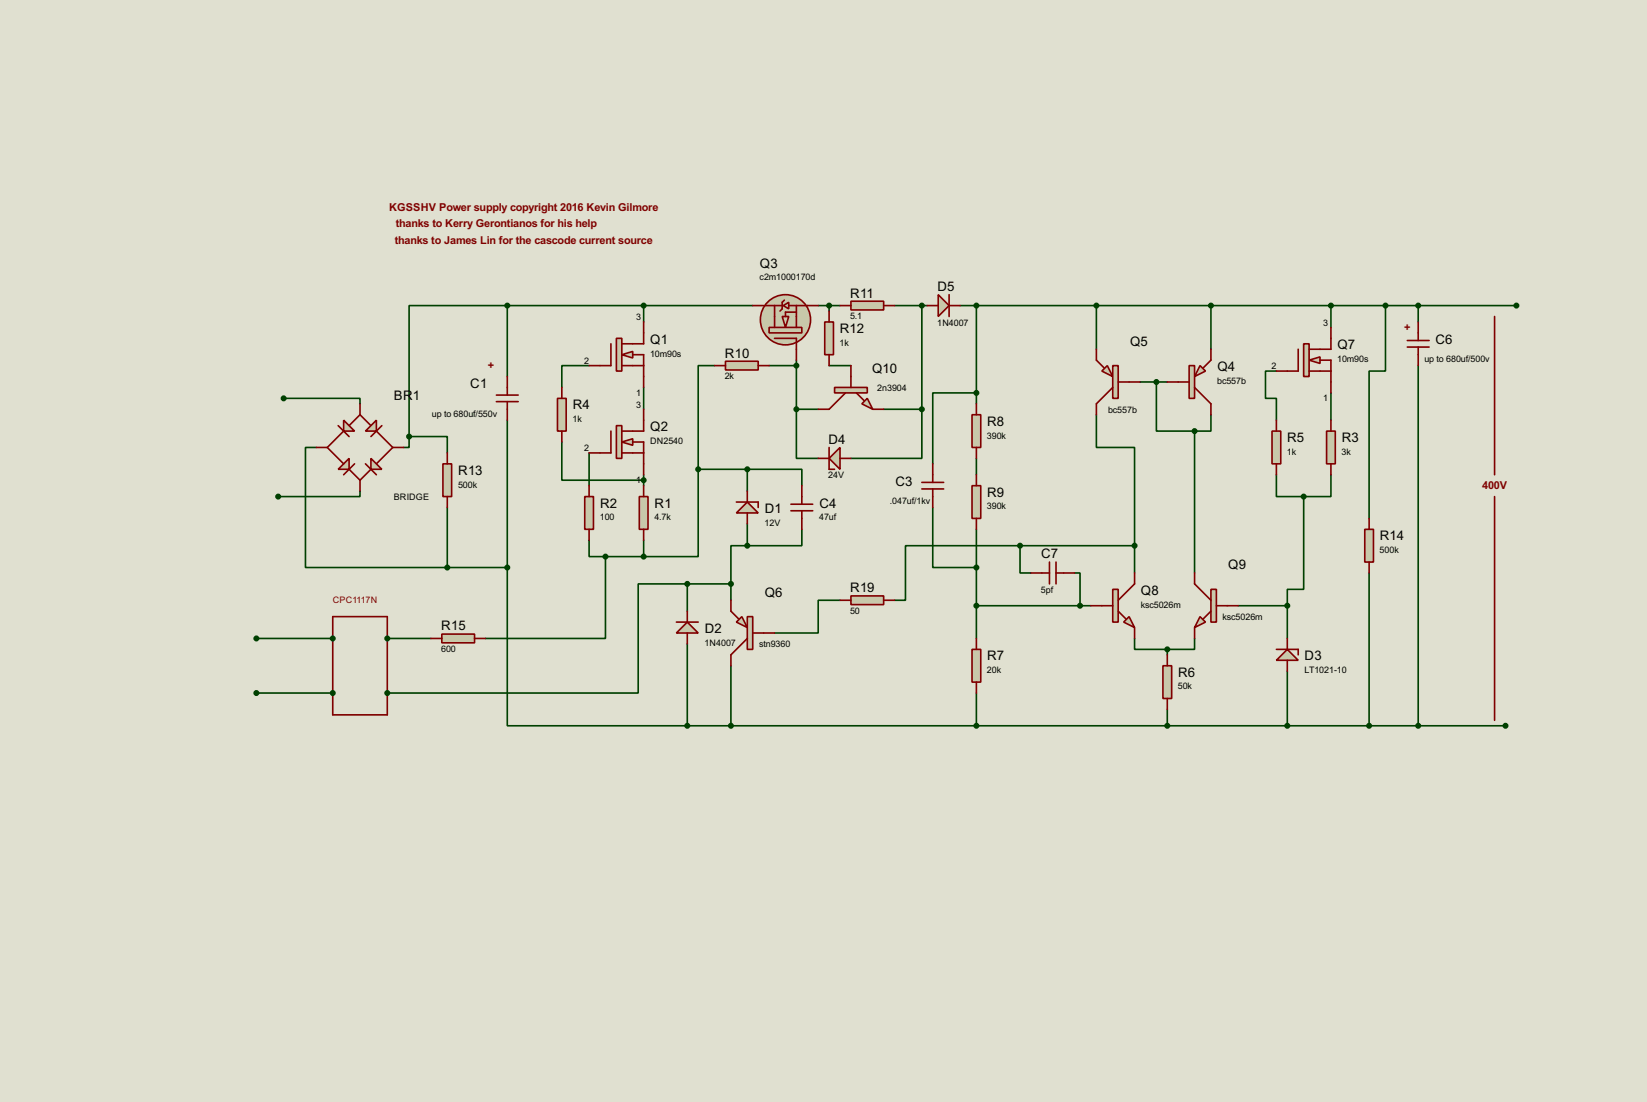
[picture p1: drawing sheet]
<svg xmlns="http://www.w3.org/2000/svg" width="383mm" height="256mm" viewBox="0 0 383 256" stroke-linecap="round" stroke-linejoin="round" font-family="sans-serif">
<path d="M0 0h383.5v256.5h-383.5z" fill="#e0e0d0"/>
<g fill="none" stroke="#004000" stroke-width=".38">
<path d="M118.1 71.1h-22.9v30.5M118.1 71.1h57.2M118.1 71.1v16.5M149.9 71.1v3.8M190.5 71.1h5.1M193 71.1v1.3M208.3 71.1h7.6M214.6 71.1v24.1M223.5 71.1h129.6M227.3 71.1v22.9M255.3 71.1v10.2M281.9 71.1v10.2"/>
<path d="M309.9 71.1v5.1M322.6 71.1v15.3h-3.8v34.2M330.2 71.1v3.8M66 92.7h17.8v1.3M118.1 97.8v34.3M137.2 85.1h-6.4v5.1M149.9 90.2v5M166.4 85.1h-3.8v24.1M179.1 85.1h6.3M185.4 95.2v11.5h5.1M185.4 83.8v11.4M185.4 95.2h5.1"/>
<path d="M193 85.1h5.1M205.7 95.2h8.9M214.6 95.2v11.5h-16.5M227.3 91.4h-10.1v16.5M255.3 96.5v7.6h8.9v22.9M265.4 88.9h6.4M269.2 88.9v11.4h8.9M281.9 96.5v3.8h-3.8M297.2 86.4h-2.6v6.3h2.6v5.1M309.9 91.4v6.4M330.2 85.1v83.8M73.7 104.1h-2.6v28h33"/>
<path d="M83.8 114.3v1.3h-19M95.2 101.6v2.5h-1.2M95.2 101.6h8.9v3.8M104.1 118.1v14M130.8 102.9v8.9h19.1M137.2 105.4v7.6M149.9 110.5v2.5M162.6 109.2v20.3h-12.7M162.6 109.2h11.4M174 109.2h12.7v3.8M174 109.2v5.1M217.2 118.1v14h10.1"/>
<path d="M227.3 106.7v3.8M278.1 100.3v33M297.2 110.5v5.1h6.3M303.5 115.6v21.6h-3.8v3.8M309.9 110.5v5.1h-6.4M104.1 132.1h14M118.1 132.1v36.8h41.9M137.2 125.7v3.8h3.8M141 129.5v19.1h-28M141 129.5h8.9M149.9 125.7v3.8M160 135.9h-11.4v25.4h-58.4"/>
<path d="M160 135.9v6.3M160 135.9h10.2M170.2 135.9v3.8M174 127h-3.8v8.9M174 121.9v5.1M186.7 123.2v3.8h-12.7M195.6 139.7h-5.1v7.6h-10.2M227.3 123.2v25.4M237.5 127h-26.7v12.7h-2.5M237.5 127v6.3h2.5M237.5 127h26.7M250.2 133.3h1.3v7.7"/>
<path d="M264.2 127v6.3M318.8 133.3v35.6M59.7 148.6h17.8M90.2 148.6h10.1M160 149.9v19M170.2 154.9v14M227.3 141h26.7M264.2 148.6v2.5h7.6M271.8 151.1v1.3M278.1 148.6v2.5h-6.3M288.3 141h11.4M299.7 141v7.6"/>
<path d="M299.7 156.2v12.7M59.7 161.3h17.8M160 168.9h190.5M227.3 161.3v7.6M271.8 165.1v3.8"/>
</g>
<path d="M327.7 79.2h5M330.2 74.9v4.3M115.6 93.5h5M115.6 91.9h5M118.1 87.6v4.3M118.1 93.5v4.3M327.7 80.8h5M330.2 80.8v4.3" fill="none" stroke="#800000" stroke-width=".38"/>
<path d="M171.4 144.8l1.3-1.3 1.3 2.5z" fill="#c8c8aa" stroke="#800000" stroke-width=".38"/>
<path d="M174 143.5h1.3v7.6h-1.3z" fill="#c8c8aa" stroke="#800000" stroke-width=".38"/>
<path d="M170.2 139.7v2.5l1.8 1.8M174 148.6l-3.8 3.8v2.5M175.3 147.3h5" fill="none" stroke="#800000" stroke-width=".38"/>
<path d="M198.1 138.7h7.6v2h-7.6z" fill="#c8c8aa" stroke="#800000" stroke-width=".38"/>
<path d="M195.6 139.7h2.5M205.7 139.7h2.6" fill="none" stroke="#800000" stroke-width=".38"/>
<circle cx="170.2" cy="168.9" r=".51" fill="#004000" stroke="#004000" stroke-width=".38"/>
<path d="M144.8 82.5l2.5-.7v1.5z" fill="#c8c8aa" stroke="#800000" stroke-width=".38"/>
<path d="M143.5 78.7h1.3v7.7h-1.3z" fill="#c8c8aa" stroke="#800000" stroke-width=".38"/>
<path d="M149.9 74.9v5.1h-5.1M142.2 80v5.1h-5M144.8 85.1h5.1M147.3 82.5h2.6v7.7" fill="none" stroke="#800000" stroke-width=".38"/>
<path d="M144.8 102.9l2.5-.8v1.5z" fill="#c8c8aa" stroke="#800000" stroke-width=".38"/>
<path d="M143.5 99.1h1.3v7.6h-1.3z" fill="#c8c8aa" stroke="#800000" stroke-width=".38"/>
<path d="M149.9 95.2v5.1h-5.1M142.2 100.3v5.1h-5M144.8 105.4h5.1M147.3 102.9h2.6v7.6" fill="none" stroke="#800000" stroke-width=".38"/>
<path d="M148.8 115.6h2.1v7.6h-2.1z" fill="#c8c8aa" stroke="#800000" stroke-width=".38"/>
<path d="M149.9 113v2.6M149.9 123.2v2.5" fill="none" stroke="#800000" stroke-width=".38"/>
<path d="M136.1 115.6h2.1v7.6h-2.1z" fill="#c8c8aa" stroke="#800000" stroke-width=".38"/>
<path d="M137.2 113v2.6M137.2 123.2v2.5" fill="none" stroke="#800000" stroke-width=".38"/>
<path d="M129.8 92.7h2v7.6h-2z" fill="#c8c8aa" stroke="#800000" stroke-width=".38"/>
<path d="M130.8 90.2v2.5M130.8 100.3v2.6" fill="none" stroke="#800000" stroke-width=".38"/>
<g fill="#c8c8aa" stroke="#800000" stroke-width=".38">
<path d="M182.1 73.7h1.5l-.7 2.5z"/>
<circle cx="182.9" cy="74.4" r="5.8"/>
</g>
<path d="M179.1 76.2h7.6v1.3h-7.6z" fill="#c8c8aa" stroke="#800000" stroke-width=".38"/>
<path d="M180.3 78.7h5.1v2.6M180.3 71.1v5.1M185.4 71.1v5.1M185.4 72.6h-2.5v1.1" fill="none" stroke="#800000" stroke-width=".38"/>
<path d="M182.4 71.1l1.2-.7v1.5z" fill="#c8c8aa" stroke="#800000" stroke-width=".38"/>
<path d="M175.3 71.1h2.5M178.1 71.1h4M182.6 69.8l-.5 .6v1.5l-.5 .5M183.6 71.1h6.9M185.4 81.3v2.5" fill="none" stroke="#800000" stroke-width=".38"/>
<g fill="#004000" stroke="#004000" stroke-width=".38">
<circle cx="149.9" cy="71.1" r=".51"/>
<circle cx="149.9" cy="129.5" r=".51"/>
</g>
<path d="M279.4 85.1l1.3 1.3-2.6 1.2z" fill="#c8c8aa" stroke="#800000" stroke-width=".38"/>
<path d="M276.9 85.1h1.2v7.6h-1.2z" fill="#c8c8aa" stroke="#800000" stroke-width=".38"/>
<path d="M271.8 88.9h5.1M278.1 90.2l3.8 3.8v2.5M281.9 81.3v2.5l-1.7 1.8" fill="none" stroke="#800000" stroke-width=".38"/>
<path d="M256.5 86.4l1.3-1.3 1.3 2.5z" fill="#c8c8aa" stroke="#800000" stroke-width=".38"/>
<path d="M259.1 85.1h1.2v7.6h-1.2z" fill="#c8c8aa" stroke="#800000" stroke-width=".38"/>
<path d="M255.3 81.3v2.5l1.7 1.8M259.1 90.2l-3.8 3.8v2.5M260.3 88.9h5.1" fill="none" stroke="#800000" stroke-width=".38"/>
<g fill="#004000" stroke="#004000" stroke-width=".38">
<circle cx="255.3" cy="71.1" r=".51"/>
<circle cx="281.9" cy="71.1" r=".51"/>
<circle cx="269.2" cy="88.9" r=".51"/>
</g>
<path d="M299.7 151.1l2.6 2.6h-5.1z" fill="#c8c8aa" stroke="#800000" stroke-width=".38"/>
<path d="M297.2 151.1h5.1v1.3M299.7 148.6v2.5M299.7 153.7v2.5" fill="none" stroke="#800000" stroke-width=".38"/>
<circle cx="299.7" cy="168.9" r=".51" fill="#004000" stroke="#004000" stroke-width=".38"/>
<path d="M261.6 144.8l1.3-1.3 1.3 2.5z" fill="#c8c8aa" stroke="#800000" stroke-width=".38"/>
<path d="M259.1 137.2h1.2v7.6h-1.2z" fill="#c8c8aa" stroke="#800000" stroke-width=".38"/>
<path d="M264.2 133.3v2.6l-3.9 3.8M254 141h5.1M260.3 142.2l1.8 1.8M264.2 146v2.6" fill="none" stroke="#800000" stroke-width=".38"/>
<path d="M279.4 143.5l1.3 1.3-2.6 1.2z" fill="#c8c8aa" stroke="#800000" stroke-width=".38"/>
<path d="M281.9 137.2h1.3v7.6h-1.3z" fill="#c8c8aa" stroke="#800000" stroke-width=".38"/>
<path d="M278.1 133.3v2.6l3.8 3.8M278.1 146v2.6M281.9 142.2l-1.7 1.8M283.2 141h5.1" fill="none" stroke="#800000" stroke-width=".38"/>
<path d="M270.8 154.9h2v7.7h-2z" fill="#c8c8aa" stroke="#800000" stroke-width=".38"/>
<path d="M271.8 152.4v2.5M271.8 162.6v2.5" fill="none" stroke="#800000" stroke-width=".38"/>
<g fill="#004000" stroke="#004000" stroke-width=".38">
<circle cx="271.8" cy="151.1" r=".51"/>
<circle cx="271.8" cy="168.9" r=".51"/>
<circle cx="299.7" cy="141" r=".51"/>
<circle cx="278.1" cy="100.3" r=".51"/>
<circle cx="264.2" cy="127" r=".51"/>
</g>
<path d="M226.3 151.1h2v7.6h-2z" fill="#c8c8aa" stroke="#800000" stroke-width=".38"/>
<path d="M227.3 148.6v2.5M227.3 158.7v2.6" fill="none" stroke="#800000" stroke-width=".38"/>
<circle cx="227.3" cy="168.9" r=".51" fill="#004000" stroke="#004000" stroke-width=".38"/>
<path d="M226.3 96.5h2v7.6h-2z" fill="#c8c8aa" stroke="#800000" stroke-width=".38"/>
<path d="M227.3 94v2.5M227.3 104.1v2.6" fill="none" stroke="#800000" stroke-width=".38"/>
<g fill="#004000" stroke="#004000" stroke-width=".38">
<circle cx="227.3" cy="141" r=".51"/>
<circle cx="149.9" cy="111.8" r=".51"/>
</g>
<path d="M198.1 70.1h7.6v2h-7.6z" fill="#c8c8aa" stroke="#800000" stroke-width=".38"/>
<path d="M195.6 71.1h2.5M205.7 71.1h2.6" fill="none" stroke="#800000" stroke-width=".38"/>
<path d="M218.4 68.6l2.6 2.5-2.6 2.6z" fill="#c8c8aa" stroke="#800000" stroke-width=".38"/>
<path d="M215.9 71.1h2.5M221 68.6v5.1M221 71.1h2.5M184.1 118.9h5.1M184.1 117.3h5.1M186.7 113v4.3M186.7 118.9v4.3M214.6 113.8h5.1M214.6 112.3h5.1M217.2 107.9v4.4M217.2 113.8v4.3" fill="none" stroke="#800000" stroke-width=".38"/>
<g fill="#004000" stroke="#004000" stroke-width=".38">
<circle cx="227.3" cy="71.1" r=".51"/>
<circle cx="227.3" cy="132.1" r=".51"/>
<circle cx="185.4" cy="85.1" r=".51"/>
</g>
<path d="M174 116.8l2.5 2.6h-5.1z" fill="#c8c8aa" stroke="#800000" stroke-width=".38"/>
<path d="M171.4 116.8h5.1v1.3M174 114.3v2.5M174 119.4v2.5M240 133.3h4.3M244.3 130.8v5.1M245.9 130.8v5.1M245.9 133.3h4.3" fill="none" stroke="#800000" stroke-width=".38"/>
<circle cx="174" cy="127" r=".51" fill="#004000" stroke="#004000" stroke-width=".38"/>
<path d="M195.6 104.1v5.1l-2.6-2.5z" fill="#c8c8aa" stroke="#800000" stroke-width=".38"/>
<path d="M190.5 106.7h2.5M193 104.1v5.1h1.3M195.6 106.7h2.5" fill="none" stroke="#800000" stroke-width=".38"/>
<circle cx="214.6" cy="71.1" r=".51" fill="#004000" stroke="#004000" stroke-width=".38"/>
<path d="M304.8 83.8l2.5-.7v1.5z" fill="#c8c8aa" stroke="#800000" stroke-width=".38"/>
<path d="M303.5 80h1.3v7.6h-1.3z" fill="#c8c8aa" stroke="#800000" stroke-width=".38"/>
<path d="M309.9 76.2v5.1h-5.1M302.3 81.3v5.1h-5.1M304.8 86.4h5.1M307.3 83.8h2.6v7.6" fill="none" stroke="#800000" stroke-width=".38"/>
<circle cx="309.9" cy="71.1" r=".51" fill="#004000" stroke="#004000" stroke-width=".38"/>
<path d="M308.9 100.3h2v7.6h-2z" fill="#c8c8aa" stroke="#800000" stroke-width=".38"/>
<path d="M309.9 97.8v2.5M309.9 107.9v2.6" fill="none" stroke="#800000" stroke-width=".38"/>
<path d="M296.2 100.3h2v7.6h-2z" fill="#c8c8aa" stroke="#800000" stroke-width=".38"/>
<path d="M297.2 97.8v2.5M297.2 107.9v2.6" fill="none" stroke="#800000" stroke-width=".38"/>
<circle cx="303.5" cy="115.6" r=".51" fill="#004000" stroke="#004000" stroke-width=".38"/>
<path d="M78.7 109.2l2.6-2.5v2.5z" fill="#c8c8aa" stroke="#800000" stroke-width=".38"/>
<path d="M78.7 99.1l2.6 2.5M81.3 99.1l2.5-2.6 2.6 2.6M88.9 99.1l-2.5 2.5M80 100.3l-3.8 3.8 3.8 3.8M81.3 109.2l2.5 2.6 2.6-2.6M82.5 107.9l-2.5 2.6M85.1 107.9l2.5 2.6M87.6 100.3l3.8 3.8-3.8 3.8" fill="none" stroke="#800000" stroke-width=".38"/>
<g fill="#c8c8aa" stroke="#800000" stroke-width=".38">
<path d="M86.4 106.7l2.5 2.5h-2.5z"/>
<path d="M87.6 97.8v2.5h-2.5z"/>
<path d="M80 97.8l2.5 2.5h-2.5z"/>
</g>
<path d="M348 73.7v36.8M83.8 94v2.5M73.7 104.1h2.5M83.8 111.8v2.5M91.4 104.1h2.6M348 115.6v52" fill="none" stroke="#800000" stroke-width=".38"/>
<g fill="#004000" stroke="#004000" stroke-width=".38">
<circle cx="118.1" cy="71.1" r=".51"/>
<circle cx="118.1" cy="132.1" r=".51"/>
<circle cx="64.8" cy="115.6" r=".51"/>
<circle cx="66" cy="92.7" r=".51"/>
<circle cx="330.2" cy="71.1" r=".51"/>
<circle cx="353.1" cy="71.1" r=".51"/>
<circle cx="330.2" cy="168.9" r=".51"/>
<circle cx="350.5" cy="168.9" r=".51"/>
</g>
<path d="M226.3 113h2v7.6h-2z" fill="#c8c8aa" stroke="#800000" stroke-width=".38"/>
<path d="M227.3 110.5v2.5M227.3 120.6v2.6" fill="none" stroke="#800000" stroke-width=".38"/>
<path d="M168.9 84.1h7.6v2h-7.6z" fill="#c8c8aa" stroke="#800000" stroke-width=".38"/>
<path d="M166.4 85.1h2.5M176.5 85.1h2.6" fill="none" stroke="#800000" stroke-width=".38"/>
<path d="M160 144.8l2.6 2.5h-5.1z" fill="#c8c8aa" stroke="#800000" stroke-width=".38"/>
<path d="M157.5 144.8h5.1M160 142.2v2.6M160 147.3v2.6" fill="none" stroke="#800000" stroke-width=".38"/>
<g fill="#004000" stroke="#004000" stroke-width=".38">
<circle cx="170.2" cy="135.9" r=".51"/>
<circle cx="160" cy="168.9" r=".51"/>
</g>
<path d="M200.7 94l1.2-1.3 1.3 2.5z" fill="#c8c8aa" stroke="#800000" stroke-width=".38"/>
<path d="M194.3 90.2h7.6v1.2h-7.6z" fill="#c8c8aa" stroke="#800000" stroke-width=".38"/>
<path d="M196.8 91.4l-3.8 3.8h-2.5M198.1 85.1v5.1M199.4 91.4l1.8 1.8M203.2 95.2h2.5" fill="none" stroke="#800000" stroke-width=".38"/>
<path d="M192 74.9h2.1v7.6h-2.1z" fill="#c8c8aa" stroke="#800000" stroke-width=".38"/>
<path d="M193 72.4v2.5M193 82.5v2.6" fill="none" stroke="#800000" stroke-width=".38"/>
<g fill="#004000" stroke="#004000" stroke-width=".38">
<circle cx="251.5" cy="141" r=".51"/>
<circle cx="237.5" cy="127" r=".51"/>
<circle cx="174" cy="109.2" r=".51"/>
<circle cx="162.6" cy="109.2" r=".51"/>
</g>
<path d="M103.1 107.9h2.1v7.7h-2.1z" fill="#c8c8aa" stroke="#800000" stroke-width=".38"/>
<path d="M104.1 105.4v2.5M104.1 115.6v2.5" fill="none" stroke="#800000" stroke-width=".38"/>
<g fill="#004000" stroke="#004000" stroke-width=".38">
<circle cx="104.1" cy="132.1" r=".51"/>
<circle cx="95.2" cy="101.6" r=".51"/>
</g>
<path d="M317.8 123.2h2v7.6h-2z" fill="#c8c8aa" stroke="#800000" stroke-width=".38"/>
<path d="M318.8 120.6v2.6M318.8 130.8v2.5M77.5 143.5h12.7v22.9h-12.7z" fill="none" stroke="#800000" stroke-width=".38"/>
<g fill="#004000" stroke="#004000" stroke-width=".38">
<circle cx="322.6" cy="71.1" r=".51"/>
<circle cx="318.8" cy="168.9" r=".51"/>
<circle cx="227.3" cy="91.4" r=".51"/>
<circle cx="185.4" cy="95.2" r=".51"/>
<circle cx="214.6" cy="95.2" r=".51"/>
<circle cx="193" cy="71.1" r=".51"/>
</g>
<path d="M102.9 147.6h7.6v2h-7.6z" fill="#c8c8aa" stroke="#800000" stroke-width=".38"/>
<path d="M100.3 148.6h2.6M110.5 148.6h2.5" fill="none" stroke="#800000" stroke-width=".38"/>
<g fill="#004000" stroke="#004000" stroke-width=".38">
<circle cx="90.2" cy="148.6" r=".51"/>
<circle cx="141" cy="129.5" r=".51"/>
<circle cx="160" cy="135.9" r=".51"/>
<circle cx="90.2" cy="161.3" r=".51"/>
<circle cx="59.7" cy="148.6" r=".51"/>
<circle cx="59.7" cy="161.3" r=".51"/>
<circle cx="77.5" cy="161.3" r=".51"/>
<circle cx="77.5" cy="148.6" r=".51"/>
</g>
<g font-size="3.4">
<text x="176.9" y="62.3">Q3</text>
<text x="198" y="69.3">R11</text>
<text x="218.3" y="67.8">D5</text>
<text x="195.5" y="77.5">R12</text>
<text x="151.4" y="80.1">Q1</text>
<text x="168.8" y="83.3">R10</text>
<text x="263.1" y="80.5">Q5</text>
<text x="311.4" y="81.3">Q7</text>
<text x="334.2" y="80.1">C6</text>
<text x="203" y="86.8">Q10</text>
<text x="283.4" y="86.4">Q4</text>
<text x="91.7" y="93.2">BR</text>
<text x="96.1" y="93.2">1</text>
<text x="109.5" y="90.2">C1</text>
<text x="133.4" y="95.3">R4</text>
<text x="151.4" y="100.4">Q2</text>
<text x="229.8" y="99.1">R8</text>
<text x="192.9" y="103.3">D4</text>
<text x="299.7" y="102.9">R5</text>
<text x="312.4" y="102.9">R3</text>
<text x="106.7" y="110.5">R13</text>
<text x="208.5" y="113.1">C3</text>
<text x="139.7" y="118.2">R2</text>
<text x="152.4" y="118.2">R1</text>
<text x="178.1" y="119.4">D1</text>
<text x="190.8" y="118.2">C4</text>
<text x="229.8" y="115.6">R9</text>
<text x="321.3" y="125.8">R14</text>
<text x="242.4" y="130">C7</text>
<text x="198" y="137.8">R19</text>
<text x="286" y="132.5">Q9</text>
<text x="178.1" y="138.9">Q6</text>
<text x="265.7" y="138.4">Q8</text>
<text x="102.8" y="146.7">R15</text>
<text x="164.1" y="147.3">D2</text>
<text x="229.8" y="153.7">R7</text>
<text x="303.8" y="153.7">D3</text>
<text x="274.3" y="157.5">R6</text>
</g>
<g font-size="2.8" fill="#800000">
<text x="90.6" y="49.1">KGSSHV Power supply copyright 2016 Kevin Gilmore</text>
<text x="92.2" y="52.9">thanks to Kerry Gerontianos for his help</text>
<text x="91.9" y="56.7">thanks to James Lin for the cascode current source</text>
<text x="326.9" y="77">+</text>
<text x="113.6" y="85.9">+</text>
<text x="345.1" y="113.8">400V</text>
</g>
<g font-size="2.3">
<text x="176.9" y="65.2">c2m1000170d</text>
<text x="148.1" y="74.5">3</text>
<text x="197.9" y="74.3">5.1</text>
<text x="218.2" y="75.8">1N4007</text>
<text x="308.1" y="75.8">3</text>
<text x="151.3" y="83">10m90s</text>
<text x="195.5" y="80.5">1k</text>
<text x="136" y="84.7">2</text>
<text x="168.7" y="88.2">2k</text>
<text x="283.4" y="89.4">bc557b</text>
<text x="296" y="86">2</text>
<text x="311.3" y="84.3">10m90s</text>
<text x="331.6" y="84.3">up to 680uf/500v</text>
<text x="148.1" y="92.1">1</text>
<text x="148.1" y="94.9">3</text>
<text x="204.3" y="91">2n3904</text>
<text x="308.1" y="93.3">1</text>
<text x="100.5" y="97">up to 680uf/550v</text>
<text x="133.3" y="98.3">1k</text>
<text x="258" y="96.1">bc557b</text>
<text x="136" y="105">2</text>
<text x="151.4" y="103.3">DN2540</text>
<text x="229.8" y="102.1">390k</text>
<text x="299.6" y="105.9">1k</text>
<text x="312.3" y="105.9">3k</text>
<text x="106.6" y="113.5">500k</text>
<text x="148.1" y="112.4">1</text>
<text x="192.8" y="111.3">24V</text>
<text x="91.7" y="116.4">BRIDGE</text>
<text x="207.2" y="117.3">.047uf/1kv</text>
<text x="229.8" y="118.6">390k</text>
<text x="139.7" y="121.1">100</text>
<text x="152.4" y="121.1">4.7k</text>
<text x="178" y="122.4">12V</text>
<text x="190.7" y="121.1">47uf</text>
<text x="321.2" y="128.7">500k</text>
<text x="242.4" y="138">5pf</text>
<text x="197.9" y="142.8">50</text>
<text x="265.6" y="141.4">ksc5026m</text>
<text x="284.6" y="144.3">ksc5026m</text>
<text x="102.7" y="151.7">600</text>
<text x="164" y="150.3">1N4007</text>
<text x="176.7" y="150.7">stn9360</text>
<text x="229.8" y="156.6">20k</text>
<text x="274.2" y="160.4">50k</text>
<text x="303.7" y="156.6">LT1021-10</text>
</g>
<text font-size="2.3" fill="#800000" x="77.5" y="140.3">CPC1117N</text>
</svg>
